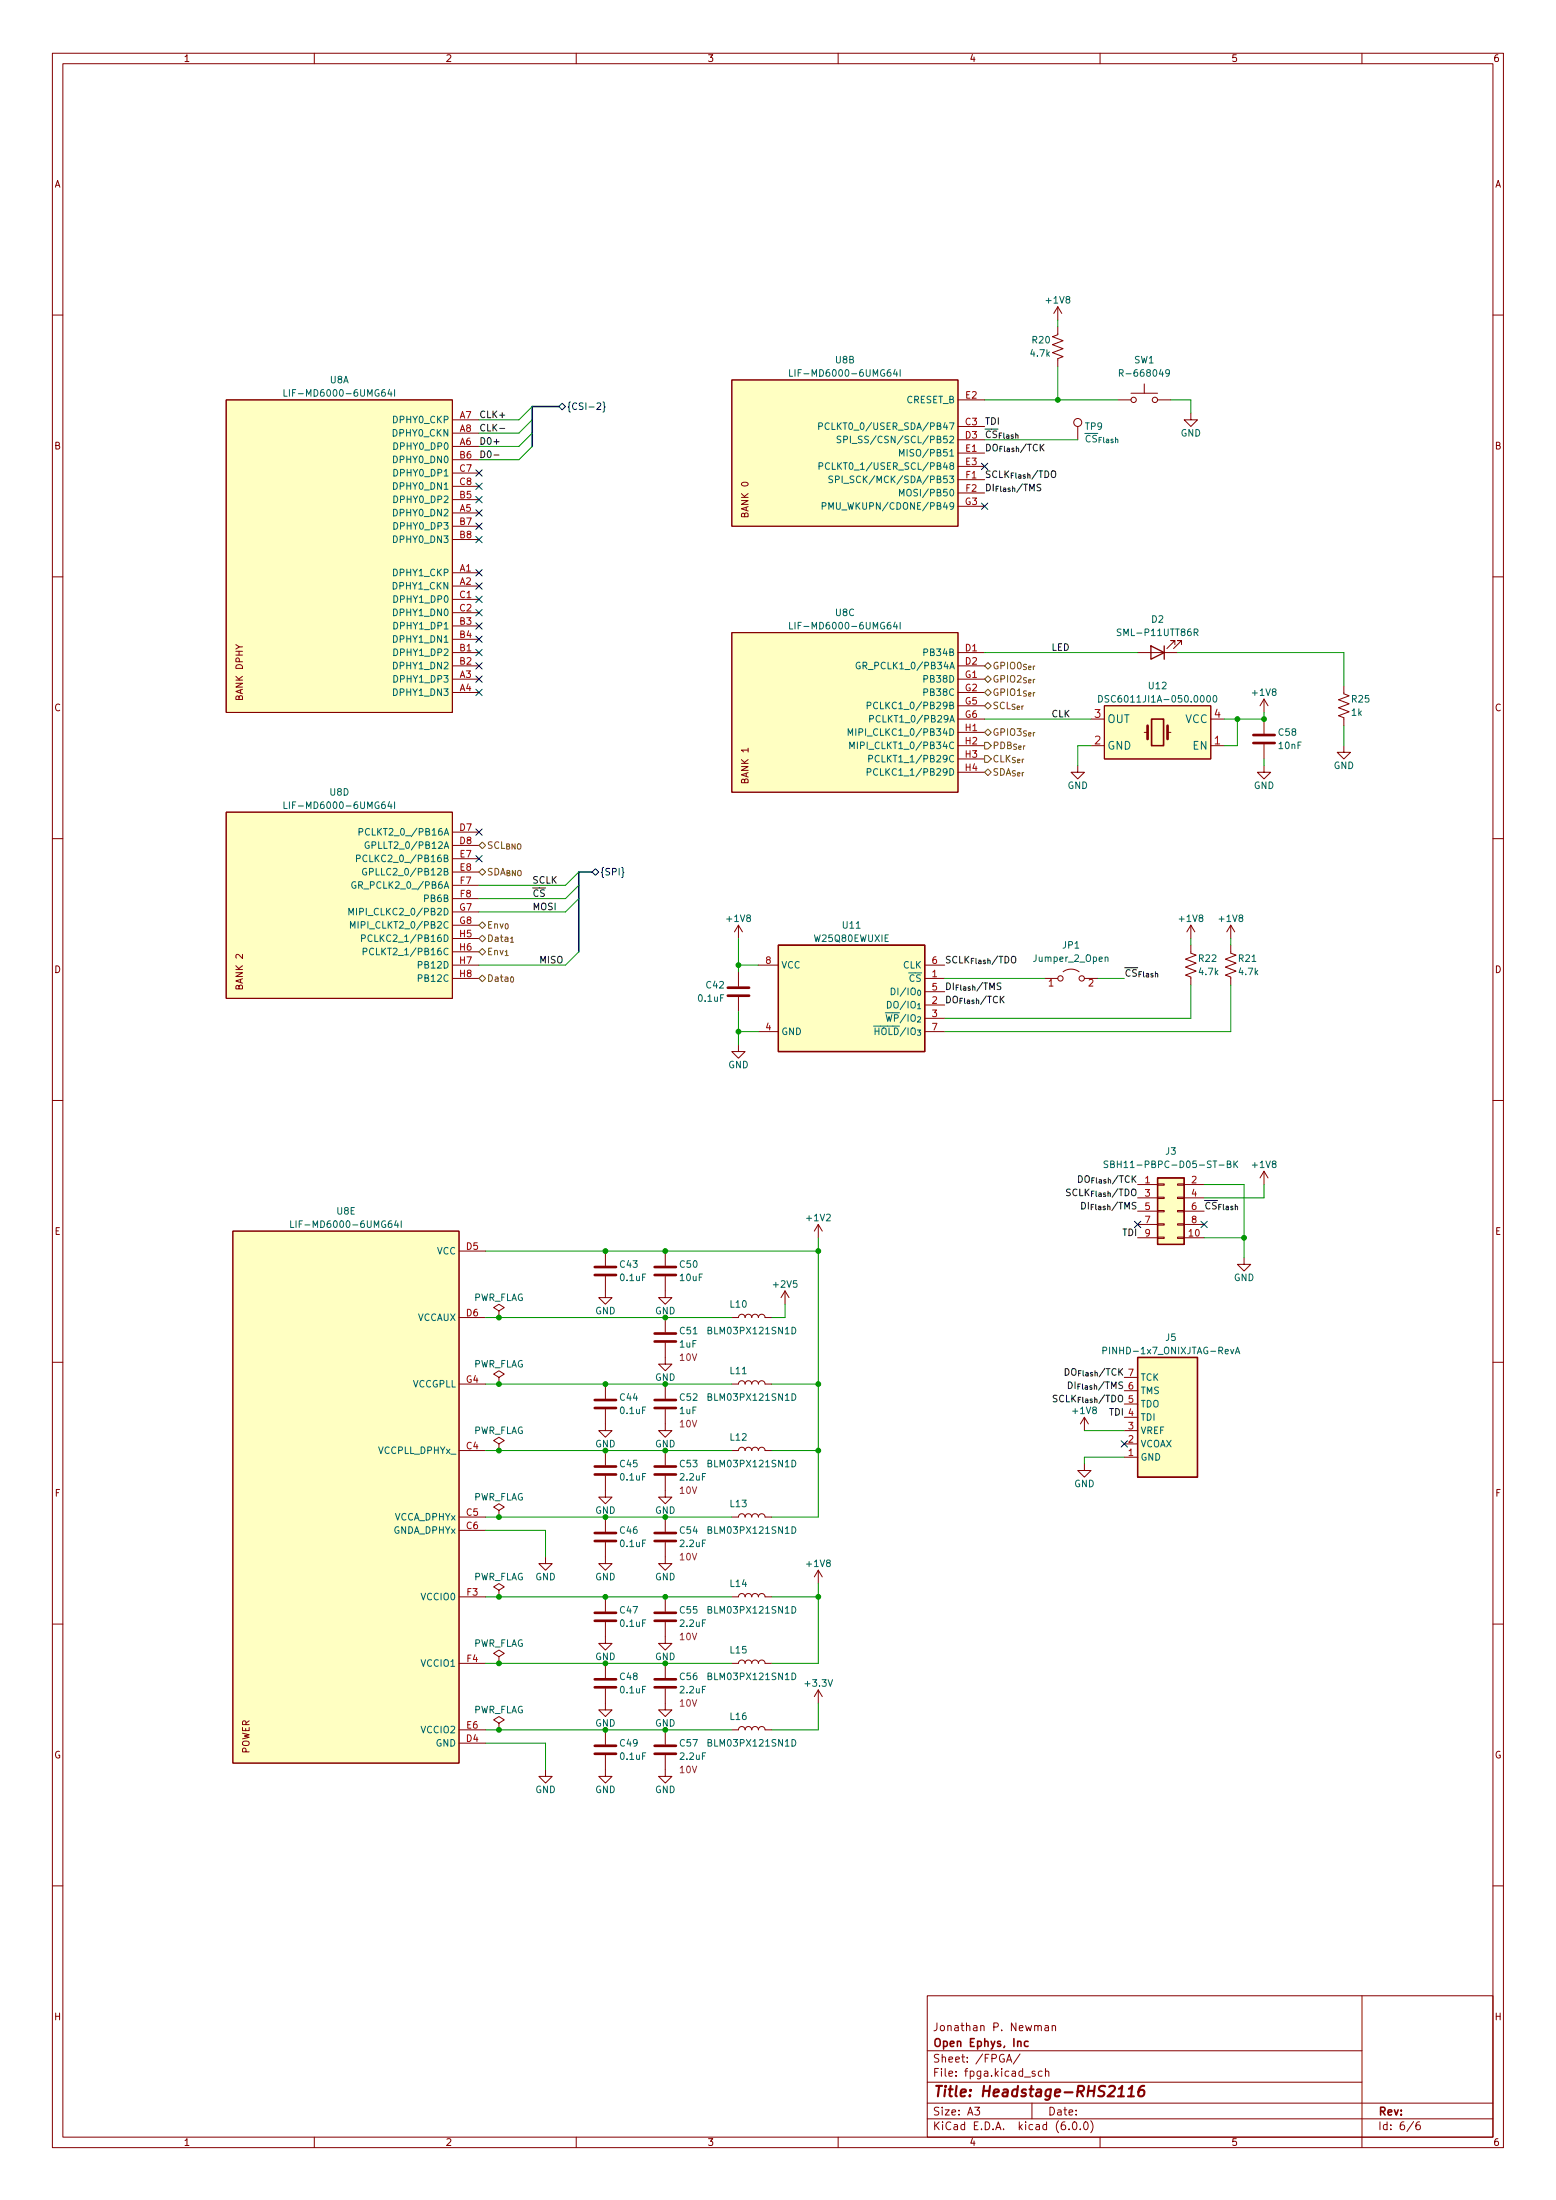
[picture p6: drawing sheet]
<svg xmlns="http://www.w3.org/2000/svg" width="297mm" height="420mm" viewBox="0 0 297 420" stroke-linecap="round" stroke-linejoin="round" font-family="sans-serif">
<g fill="none" stroke="#840000" stroke-width=".19">
<path d="M10 10.2h277v400h-277zM12 12.2h273v396h-273zM60 10.2v2M110 10.2v2M160 10.2v2M210 10.2v2M260 10.2v2M201.9 58.6l-.7 1.3M201.9 58.6v2.5M201.9 58.6l.8 1.3M10 60.2h2M43.2 76.4h43.2v59.7h-43.2z"/>
<path d="M139.7 72.6h43.2v27.9h-43.2zM182.9 76.4h5.1M201.9 62.4v1.5l-1 .4 2 .8-2 .7 2 .8-2 .8 2 .7-1 .4v1.5M213.4 76.4h2.5M215.9 75.1h5.1M218.4 73.3v1.8M221 76.4h2.5M227.3 78.9v1.3h1.3l-1.3 1.2-1.2-1.2h1.2M285 60.2h2M86.4 98h5M86.4 85.3h5M86.4 80.2h5"/>
<path d="M86.4 82.7h5M86.4 95.4h5M86.4 87.8h5M86.4 90.3h5M86.4 92.9h5M182.9 81.4h5.1M182.9 84h5.1M182.9 86.5h5.1M182.9 89.1h5.1M182.9 91.6h5.1M182.9 94.1h5.1M182.9 96.7h5.1"/>
<path d="M205.7 81.4v2.6M10 110.2h2M86.4 109.4h5M86.4 111.9h5M86.4 119.5h5M86.4 100.5h5M86.4 103h5M86.4 114.5h5M86.4 117h5M285 110.2h2M86.4 129.7h5M86.4 132.2h5"/>
<path d="M86.4 124.6h5M86.4 127.2h5M86.4 122.1h5M139.7 120.8h43.2v30.5h-43.2zM182.9 129.7h5.1M182.9 132.2h5.1M182.9 124.6h5.1M182.9 127.2h5.1M182.9 134.8h5.1M182.9 137.3h5.1M182.9 139.9h5.1M208.3 137.3h2.5"/>
<path d="M210.8 134.8h20.3v10.1h-20.3zM217.2 124.6h7.6M218.4 139.9h.7M222.9 139.9h.6M224.3 123.1v-.8h-.8h.8l-1.5 1.6M225.6 123.1v-.8h-.8h.8l-1.6 1.6M231.1 137.3h2.6M241.3 133.5v2.6M241.3 137.3v2.8M241.3 133.5l-.8 1.3M241.3 133.5l.8 1.3M256.5 131v1.5l1.1 .4-2.1 .7 2.1 .8-2.1 .8 2.1 .7-2.1 .8 1 .4v1.5"/>
<path d="M43.2 155.1h43.2v35.6h-43.2zM86.4 158.9h5M142.8 142.9v.7M182.9 142.4h5.1M182.9 144.9h5.1M182.9 147.5h5.1M205.7 146.2v1.3h-1.2l1.2 1.3 1.3-1.3h-1.3M208.3 142.4h2.5M231.1 142.4h2.6M241.3 146.2v1.3h-1.3l1.3 1.3 1.3-1.3h-1.3M241.3 142.2v2.7M256.5 142.4v1.3h1.3l-1.3 1.2-1.2-1.2h1.2"/>
<path d="M10 160.2h2M86.4 161.5h5M86.4 164h5M86.4 166.5h5M86.4 169.1h5M86.4 171.6h5M86.4 174.2h5M86.4 176.7h5M86.4 179.2h5M141 176.7l.7 1.3M141 176.7v2.5M141 176.7l-.8 1.3"/>
<path d="M227.3 176.7v2.5M227.3 176.7l.8 1.3M227.3 176.7l-.7 1.3M234.9 176.7v2.5M234.9 176.7l.8 1.3M234.9 176.7l-.7 1.3M285 160.2h2M86.4 186.9h5M86.4 184.3h5M86.4 181.8h5M141 199.6v1.2h1.2l-1.2 1.3-1.3-1.3h1.3M141 185.6v2.8"/>
<path d="M141 190.4v2.8M144.8 197h3.8M144.8 184.3h3.8M176.5 186.9h3.8M176.5 191.9h3.8M176.5 194.5h3.8M176.5 197h3.8M176.5 189.4h3.8M176.5 184.3h3.8M199.4 186.9h2.5M202.9 185.6a2.54 2.54 0 0 1 3.1 0M207 186.9h2.5"/>
<path d="M227.3 180.5v1.5l1 .4-2 .8 2 .7-2 .8 2 .8-2 .7 1 .4v1.5M234.9 180.5v1.5l1.1 .4-2.1 .8 2.1 .7-2.1 .8 2.1 .8-2.1 .7 1 .4v1.5M10 210.2h2M285 210.2h2M44.4 235.1h43.2v101.6h-43.2zM87.6 238.9h5.1M115.6 238.9v2.8M127 238.9v2.8M156.2 233.8v2.6M156.2 233.8l-.8 1.3M156.2 233.8l.8 1.3M217.2 226.2h3.8"/>
<path d="M217.2 236.4h3.8M217.2 228.8h3.8M217.2 231.3h3.8M217.2 233.8h3.8M221 236.3h1.2v.2h-1.2zM221 233.7h1.2v.3h-1.2zM221 231.2h1.2v.2h-1.2zM221 228.6h1.2v.3h-1.2zM221 226.1h1.2v.3h-1.2zM224.8 236.3h1.3v.2h-1.3zM224.8 233.7h1.3v.3h-1.3zM224.8 231.2h1.3v.2h-1.3z"/>
<path d="M224.8 228.6h1.3v.3h-1.3zM224.8 226.1h1.3v.3h-1.3zM226.1 226.2h3.8M226.1 236.4h3.8M226.1 228.8h3.8M226.1 231.3h3.8M226.1 233.8h3.8M241.3 223.7l.8 1.3M241.3 223.7v2.5M241.3 223.7l-.8 1.3M87.6 251.6h5.1M95.2 250.4l1.1-.7-1.1-.6-1 .6 1 .7v1.2"/>
<path d="M95.2 251.6h.1M115.6 243.8v4h-1.3l1.3 1.3 1.2-1.3h-1.2M127 243.8v4h-1.3l1.3 1.3 1.3-1.3h-1.3M127 256.5v4h-1.3l1.3 1.3 1.3-1.3h-1.3M127 251.6v2.8M139.7 251.6h1.3M141 251.6a.64 .64 0 0 1 .6-.6 .64 .64 0 0 1 .6 .6 .64 .64 0 0 1 .7-.6 .64 .64 0 0 1 .6 .6 .64 .64 0 0 1 .6-.6 .64 .64 0 0 1 .7 .6 .64 .64 0 0 1 .6-.6 .64 .64 0 0 1 .6 .6M146 251.6h1.3M149.9 246.5l-.8 1.3M149.9 246.5v2.6M149.9 246.5l.7 1.3M237.5 240.2v1.3h1.3l-1.3 1.2-1.3-1.2h1.3"/>
<path d="M10 260.2h2M87.6 277h5.1M87.6 264.3h5.1M95.2 263.1l1.1-.7-1.1-.6-1 .6 1 .7v1.2M95.2 264.3h.1M95.2 275.8l1.1-.7-1.1-.6-1 .6 1 .7v1.2M95.2 277h.1M115.6 269.2v4h-1.3l1.3 1.3 1.2-1.3h-1.2M115.6 264.3v2.8M115.6 277v2.8M127 269.2v4h-1.3l1.3 1.3 1.3-1.3h-1.3M127 264.3v2.8"/>
<path d="M127 277v2.8M139.7 264.3h1.3a.64 .64 0 0 1 .6-.6 .64 .64 0 0 1 .6 .6 .64 .64 0 0 1 .7-.6 .64 .64 0 0 1 .6 .6 .64 .64 0 0 1 .6-.6 .64 .64 0 0 1 .7 .6 .64 .64 0 0 1 .6-.6 .64 .64 0 0 1 .6 .6h1.3M139.7 277h1.3a.64 .64 0 0 1 .6-.6 .64 .64 0 0 1 .6 .6 .64 .64 0 0 1 .7-.6 .64 .64 0 0 1 .6 .6 .64 .64 0 0 1 .6-.6 .64 .64 0 0 1 .7 .6 .64 .64 0 0 1 .6-.6 .64 .64 0 0 1 .6 .6h1.3M207 279.6v1.2h1.3l-1.3 1.3-1.3-1.3h1.3M207 270.7l.8 1.2M207 270.7v2.5M207 270.7l-.8 1.2M214.6 278.3h2.6M214.6 275.8h2.6M214.6 273.2h2.6M214.6 270.7h2.6M214.6 268.1h2.6"/>
<path d="M214.6 265.6h2.6M214.6 263.1h2.6M285 260.2h2M87.6 289.7h5.1M87.6 292.3h5.1M95.2 288.5l1.1-.7-1.1-.6-1 .6 1 .7v1.2M95.2 289.7h.1M104.1 297.3v1.3h-1.2l1.2 1.3 1.3-1.3h-1.3M115.6 281.9v4h-1.3l1.3 1.3 1.2-1.3h-1.2M115.6 294.6v4h-1.3l1.3 1.3 1.2-1.3h-1.2M115.6 289.7v2.8M127 294.6v4h-1.3l1.3 1.3 1.3-1.3h-1.3"/>
<path d="M127 281.9v4h-1.3l1.3 1.3 1.3-1.3h-1.3M127 289.7v2.8M139.7 289.7h1.3a.64 .64 0 0 1 .6-.6 .64 .64 0 0 1 .6 .6 .64 .64 0 0 1 .7-.6 .64 .64 0 0 1 .6 .6 .64 .64 0 0 1 .6-.6 .64 .64 0 0 1 .7 .6 .64 .64 0 0 1 .6-.6 .64 .64 0 0 1 .6 .6h1.3M156.2 299.9v2.5M156.2 299.9l-.8 1.3M156.2 299.9l.8 1.3M10 310.2h2M87.6 305h5.1M87.6 317.7h5.1M95.2 316.4l1.1-.6-1.1-.7-1 .7 1 .6v1.3M95.2 317.7h.1M95.2 303.7l1.1-.6-1.1-.7-1 .7 1 .6v1.3"/>
<path d="M95.2 305h.1M115.6 309.8v4.1h-1.3l1.3 1.2 1.2-1.2h-1.2M115.6 305v2.8M115.6 317.7v2.8M127 309.8v4.1h-1.3l1.3 1.2 1.3-1.2h-1.3M127 305v2.8M127 317.7v2.8M139.7 317.7h1.3a.64 .64 0 0 1 .6-.7 .64 .64 0 0 1 .6 .7 .64 .64 0 0 1 .7-.7 .64 .64 0 0 1 .6 .7 .64 .64 0 0 1 .6-.7 .64 .64 0 0 1 .7 .7 .64 .64 0 0 1 .6-.7 .64 .64 0 0 1 .6 .7h1.3M139.7 305h1.3a.64 .64 0 0 1 .6-.7 .64 .64 0 0 1 .6 .7 .64 .64 0 0 1 .7-.7 .64 .64 0 0 1 .6 .7 .64 .64 0 0 1 .6-.7 .64 .64 0 0 1 .7 .7 .64 .64 0 0 1 .6-.7 .64 .64 0 0 1 .6 .7h1.3M285 310.2h2M87.6 332.9h5.1M87.6 330.4h5.1"/>
<path d="M95.2 329.1l1.1-.6-1.1-.7-1 .7 1 .6v1.3M95.2 330.4h.1M104.1 338v1.3h-1.2l1.2 1.2 1.3-1.2h-1.3M115.6 322.5v4.1h-1.3l1.3 1.2 1.2-1.2h-1.2M115.6 335.2v4.1h-1.3l1.3 1.2 1.2-1.2h-1.2M115.6 330.4v2.8M127 322.5v4.1h-1.3l1.3 1.2 1.3-1.2h-1.3M127 335.2v4.1h-1.3l1.3 1.2 1.3-1.2h-1.3M127 330.4v2.8M139.7 330.4h1.3a.64 .64 0 0 1 .6-.7 .64 .64 0 0 1 .6 .7 .64 .64 0 0 1 .7-.7 .64 .64 0 0 1 .6 .7 .64 .64 0 0 1 .6-.7 .64 .64 0 0 1 .7 .7 .64 .64 0 0 1 .6-.7 .64 .64 0 0 1 .6 .7h1.3M156.2 322.7l-.8 1.3M156.2 322.7v2.6"/>
<path d="M156.2 322.7l.8 1.3M10 360.2h2M285 360.2h2M177 397.7h83M177 391.7h83M177 381.2h108v27h-108zM192.1 393.8l.5-1.5 .5 1.5M192.3 393.4h.7M194.7 392.3l-1.3 1.9M197.6 395.6l-.4-.1-.2 .3 .1 .2 .5 .1v.4h-.6M198.1 387.1l.3-.3 .3 .1 .1 .9M198.9 395.6l-.4-.1-.3 .3 .2 .7h.5"/>
<path d="M199.5 386.9h.6v.9M199.6 395.7l.2-.2 .3 .1 .1 .9M199.6 395v1.5M200.1 387.2l-.5 .1a.29 .29 0 0 0-.2 .3 .29 .29 0 0 0 .2 .2h.5M200.9 387l.2-.2 .3 .1 .1 .9M200.9 386.8v1M260 381.2v29M60 408.2v2M110 408.2v2M160 408.2v2M177 404.7h108M177 401.7h108"/>
<path d="M186.1 402.4h.9l-.5 .6 .4 .2v.6l-.2 .1-.6-.1M197 401.7v3M204.1 406.6v.1M204.9 405.3l.2-.1a.8 .8 0 0 1 .5 .8 .8 .8 0 0 1-.5 .7 1 1 0 0 1-.2-1.4zM206.2 406.6v.1M207.1 405.3l.1-.1a.8 .8 0 0 1 .5 .8 .8 .8 0 0 1-.5 .7 1 1 0 0 1-.1-1.4zM208.2 405a1.72 1.72 0 0 1 0 2.3M210 408.2v2M269.9 405.2l-1.3 1.9M271 405.2a.6 .6 0 0 0-.7 .7v.6l.1 .2h.5l.2-.1 .1-.5-.2-.2-.4-.1-.3 .3"/>
<circle cx="216.4" cy="76.4" r=".51"/>
<circle cx="220.5" cy="76.4" r=".51"/>
<circle cx="205.7" cy="80.7" r=".76"/>
<circle cx="202.4" cy="186.9" r=".51"/>
<circle cx="206.5" cy="186.9" r=".51"/>
</g>
<path d="M213.6 398.9l.6-.5-.2 2M215.5 398.9l.6-.5-.2 2M218.4 398.4a.91 .91 0 0 0-1 .8l-.1 .8 .1 .3a.66 .66 0 0 0 1-.3l.1-.5-.2-.3a.66 .66 0 0 0-1 .3M213.4 400.4h1.2M215.3 400.4h1.2" fill="none" stroke="#840000" stroke-width=".4"/>
<path d="M219.8 137.3h2.3v5.1h-2.3zM196.3 389.9l-.5-.1-.2 .3 .1 .7h.6" fill="none" stroke="#840000" stroke-width=".3"/>
<g fill="none" stroke="#840000" stroke-width=".51">
<path d="M219.1 138.6v2.5M222.9 138.6v2.5M239.3 141.9h4M239.3 140.4h4M138.9 190.2h4.1M138.9 188.6h4.1M113.5 243.5h4.1M113.5 242h4.1M125 243.5h4M125 242h4M125 256.2h4M125 254.7h4"/>
<path d="M113.5 268.9h4.1M113.5 267.4h4.1M125 268.9h4M125 267.4h4M113.5 294.3h4.1M113.5 292.8h4.1M113.5 281.6h4.1M113.5 280.1h4.1M125 294.3h4M125 292.8h4M125 281.6h4M125 280.1h4"/>
<path d="M113.5 309.5h4.1M113.5 308h4.1M125 309.5h4M125 308h4M113.5 322.2h4.1M113.5 320.7h4.1M113.5 334.9h4.1M113.5 333.4h4.1M125 322.2h4M125 320.7h4M125 334.9h4M125 333.4h4"/>
</g>
<g fill="#ffffc2" stroke="#ffffc2" stroke-width=".19">
<path d="M44.4 235.1h43.2v101.6h-43.2z"/>
<path d="M148.6 180.5h27.9v20.3h-27.9z"/>
<path d="M43.2 76.4h43.2v59.7h-43.2z"/>
<path d="M139.7 120.8h43.2v30.5h-43.2z"/>
<path d="M139.7 72.6h43.2v27.9h-43.2z"/>
<path d="M217.2 259.2h11.4v22.9h-11.4z"/>
<path d="M43.2 155.1h43.2v35.6h-43.2z"/>
<path d="M221 225h5.1v12.7h-5.1z"/>
<path d="M210.8 134.8h20.3v10.1h-20.3z"/>
</g>
<g fill="none" stroke="#006464" stroke-width=".19">
<path d="M54.2 74.4v1.3h.6M74.4 74.3l-.3 .9h.7M74.7 74.8v.9M75.3 74.4v1.3M150.7 70.6v1.3h.6M170.9 70.5l-.3 .9h.8M171.2 71v.9M171.8 70.6v1.3M213.7 71.3l.6-.1 .1-.2v-.3l-.7-.1v1.3M214 71.3l.4 .6M223.2 71.1l-.2 .3-.4-.1-.1-.2v-.3l.3-.2h.2l.2 .2a.84 .84 0 0 1-.3 1.1h-.3M156.3 81.4h.6l.1-.2v-.3l-.7-.1v1.2"/>
<path d="M156.4 89h.6l.1-.2-.1-.3-.6-.1v1.2M157 96.7l.6-.1 .1-.2-.1-.3-.6-.1v1.3M158.2 97.3v-1.3l.4 .9 .5-.9v1.3M158.3 80.9a.6 .6 0 0 0-.9 .4 .6 .6 0 0 0 .6 .7l.3-.1M158.3 88.5a.6 .6 0 0 0-.8 .4 .6 .6 0 0 0 .6 .7l.2-.1M159 91l-.5-.1-.3 .3 .1 .3 .6 .2v.4l-.2 .1-.5-.1M159.5 91.6l.6-.1 .1-.2v-.3l-.7-.1v1.3M160.5 83.4l-.5-.1-.2 .2 .1 .3 .6 .3v.3l-.2 .2-.5-.1M161.1 84l.6-.1 .1-.2-.1-.3-.6-.1v1.3M162.3 83.3v1.3M171.7 87.1v-1.3l.4 .9 .5-.9v1.3M171.7 94.7v-1.2l.4 .9 .5-.9v1.2"/>
<path d="M150.7 118.9v1.2h.6M170.9 118.8l-.3 .9h.8M171.2 119.3v.8M171.8 118.9v1.2M164.2 126.5a.59 .59 0 0 0-.8 .6 .59 .59 0 0 0 .8 .6v-.5h-.2M165.5 134.8l.6-.1 .2-.2-.1-.3-.7-.1v1.3M166 137.3l.6-.1 .2-.1-.1-.3-.7-.2v1.3M209.7 132.8a.64 .64 0 0 1 .8 .7 .64 .64 0 0 1-.8 .6zM214 120.2l-.5-.1-.2 .3 .1 .3 .5 .2v.4l-.1 .1-.5-.1M228 120.8l.6-.1 .1-.2-.1-.3-.6-.1v1.3M228.3 120.8l.4 .6M230.5 132.9l.2-.1a.68 .68 0 0 1 .4 .7 .68 .68 0 0 1-.4 .6 .84 .84 0 0 1-.2-1.2z"/>
<path d="M231.7 132.9l.2-.1a.68 .68 0 0 1 .4 .7 .68 .68 0 0 1-.4 .6 .84 .84 0 0 1-.2-1.2zM54.2 153.1v1.3h.6M68.5 158.9l.6-.1 .2-.2-.1-.3-.7-.1v1.3M74.4 153.1l-.3 .9h.7M74.7 153.6v.8M75.3 153.1v1.3M161.9 140.4v-1.2l.4 .9 .5-.9v1.2M162.2 143v-1.3l.4 .9 .5-.9v1.3M165.5 147.5l.6-.1 .2-.2-.1-.3-.7-.1v1.3M165.8 144.9h.7l.1-.2-.1-.3-.7-.1v1.2M66.6 174.7v-1.2l.4 .9 .5-.9v1.2M66.9 177.3v-1.3l.4 .9 .5-.9v1.3"/>
<path d="M67.9 168.4a.59 .59 0 0 0-.8 .6 .59 .59 0 0 0 .8 .6v-.5h-.2M68.1 164l.6-.1 .1-.2-.1-.3-.6-.1v1.3M69 179.2l.6-.1 .1-.1v-.3l-.7-.2v1.3M69.9 165.9a.59 .59 0 0 0-.7 .6 .59 .59 0 0 0 .7 .6l.1-.5h-.3M70.4 160.8a.59 .59 0 0 0-.7 .6 .59 .59 0 0 0 .7 .6l.1-.5h-.3M69.3 181.7h.6l.2-.2-.1-.3-.7-.1v1.3M211 182.9l.2-.1h.3v.8M55.5 233.2v1.2h.6M75.6 233.1l-.3 .9h.8M75.9 233.6v.8M76.6 233.2v1.2M211.5 221.8l-.5-.1-.2 .1v.4l.6 .2 .1 .4-.3 .2-.4-.1"/>
<path d="M212 222.3h.6v-.5l-.6-.1v1.3h.5l.2-.1 .1-.3-.3-.3M234.3 222.3h.5l.1-.5-.6-.1v1.3h.5l.1-.1 .1-.3-.3-.3M235.6 221.7v1.3M235.7 222.3l.6 .7M236.3 221.7l-.7 .7M151.2 253.5a.64 .64 0 0 1 .7 .6 .64 .64 0 0 1-.7 .6zM210.5 257.9h.7l.1-.2-.1-.3-.7-.1v1.3M235.8 258.6l.5-1.3 .4 1.3M235.9 258.2h.7M151.2 266.2a.64 .64 0 0 1 .7 .6 .64 .64 0 0 1-.7 .6zM151.2 278.9a.64 .64 0 0 1 .7 .6 .64 .64 0 0 1-.7 .6zM151.2 291.6a.64 .64 0 0 1 .7 .6 .64 .64 0 0 1-.7 .6z"/>
<path d="M151.2 319.5a.64 .64 0 0 1 .7 .6 .64 .64 0 0 1-.7 .7zM151.2 306.8a.64 .64 0 0 1 .7 .6 .64 .64 0 0 1-.7 .7zM151.2 332.2a.64 .64 0 0 1 .7 .6 .64 .64 0 0 1-.7 .7z"/>
</g>
<path d="M219.7 123.4l2.5 1.2-2.5 1.3zM222.2 123.4v2.5M148.6 180.5h27.9v20.3h-27.9zM221 225h5.1v12.7h-5.1zM217.2 259.2h11.4v22.9h-11.4z" fill="none" stroke="#840000" stroke-width=".25"/>
<g fill="none" stroke="#725600" stroke-width=".19">
<path d="M188 132.2l.6-.6 .6 .6-.6 .7zM188 129.7l.6-.6 .6 .6-.6 .6zM188 127.2l.6-.7 .6 .7-.6 .6zM188 139.9l.6-.7 .6 .7-.6 .6zM188 134.8l.6-.6 .6 .6-.6 .6zM188 147.5l.6-.6 .6 .6-.6 .6zM188 141.8h.6l.6 .6-.6 .6h-.6zM188 144.3h.6l.6 .6-.6 .7h-.6zM91.4 161.5l.7-.7 .6 .7-.6 .6zM91.4 176.7l.7-.6 .6 .6-.6 .6zM91.4 179.2l.7-.6 .6 .6-.6 .7zM92.1 165.9l.6 .6-.6 .7-.7-.7z"/>
<path d="M91.4 186.9l.7-.7 .6 .7-.6 .6zM91.4 181.8l.7-.7 .6 .7-.6 .6z"/>
</g>
<g fill="none" stroke="#000084" stroke-width=".19">
<path d="M107.3 77l.6 .6-.6 .7-.6-.7zM114 77.1l.4-.2 .3 .4-.8 .9h.8M115.1 76.8l.3 .1v.6l.1 .2-.1 .2v.6l-.3 .2M90.8 94.8l1.2 1.2M90.8 89.7l1.2 1.2M90.8 92.3l1.2 1.2M90.8 99.9l1.2 1.2M90.8 97.3l1.2 1.3M92 94.8l-1.2 1.2M92 89.7l-1.2 1.2M92 92.3l-1.2 1.2M92 99.9l-1.2 1.2"/>
<path d="M92 97.3l-1.2 1.3M187.4 88.5l1.2 1.2M187.4 96.1l1.2 1.2M188.6 88.5l-1.2 1.2M188.6 96.1l-1.2 1.2M90.8 102.4l1.2 1.2M90.8 113.9l1.2 1.2M90.8 111.3l1.2 1.2M90.8 116.4l1.2 1.2M90.8 118.9l1.2 1.3M90.8 108.8l1.2 1.2M92 102.4l-1.2 1.2"/>
<path d="M92 113.9l-1.2 1.2M92 111.3l-1.2 1.2M92 116.4l-1.2 1.2M92 118.9l-1.2 1.3M92 108.8l-1.2 1.2M90.8 129.1l1.2 1.2M90.8 131.6l1.2 1.3M90.8 126.6l1.2 1.2M90.8 124l1.2 1.2M90.8 121.5l1.2 1.2M92 129.1l-1.2 1.2M92 131.6l-1.2 1.3"/>
<path d="M92 126.6l-1.2 1.2M92 124l-1.2 1.2M92 121.5l-1.2 1.2M90.8 158.3l1.2 1.2M92 158.3l-1.2 1.2M90.8 163.4l1.2 1.2M92 163.4l-1.2 1.2M113 166.5l.7-.6 .6 .6-.6 .7zM118.7 165.7l.2 .1v.6l.2 .2-.2 .2v.6l-.2 .2M216.6 233.2l1.2 1.3M217.8 233.2l-1.2 1.3M229.3 233.2l1.2 1.3"/>
<path d="M230.5 233.2l-1.2 1.3M214 275.1l1.2 1.3M215.2 275.1l-1.2 1.3"/>
</g>
<path d="M94.3 86.9h1M95.4 81.8h1" fill="none" stroke="#0f0f0f" stroke-width=".19"/>
<path d="M106.7 77.6h-5.1v7.7M113 166.5h-2.5v15.3" fill="none" stroke="#000084" stroke-width=".3"/>
<g fill="none" stroke="#009600" stroke-width=".19">
<path d="M101.6 77.6l-2.5 2.6h-7.7M188 76.4h25.4M201.9 61.1v1.3M201.9 70v6.4M223.5 76.4h3.8v2.5M101.6 80.2l-2.5 2.5h-7.7M101.6 82.7l-2.5 2.6h-7.7M101.6 85.3l-2.5 2.5h-7.7M188 84h17.7M188 124.6h29.2M188 137.3h20.3M224.8 124.6h31.7v6.4"/>
<path d="M236.2 137.3v5.1h-2.5M241.3 136.1v1.2h-7.6M256.5 138.6v3.8M208.3 142.4h-2.6v3.8M241.3 144.9v1.3M110.5 166.5l-2.6 2.6h-16.5M110.5 169.1l-2.6 2.5h-16.5M110.5 171.6l-2.6 2.6h-16.5M141 179.2v6.4M227.3 179.2v1.3M234.9 179.2v1.3M110.5 181.8l-2.6 2.5h-16.5"/>
<path d="M141 197h3.8M141 193.2v6.4M141 184.3h3.8M180.3 186.9h19.1M209.5 186.9h5.1M227.3 188.1v6.4h-47M234.9 188.1v8.9h-54.6M92.7 238.9h63.5M156.2 236.4v53.3h-8.9M229.9 226.2h7.6v14M229.9 236.4h7.6M241.3 226.2v2.6h-11.4"/>
<path d="M92.7 251.6h47M149.9 249.1v2.5h-2.6M92.7 277h47M92.7 264.3h47M147.3 277h8.9M147.3 264.3h8.9M207 273.2h7.6M214.6 278.3h-7.6v1.3M92.7 292.3h11.4v5M92.7 289.7h47M92.7 305h47M92.7 317.7h47"/>
<path d="M147.3 305h8.9M156.2 302.4v15.3h-8.9M92.7 330.4h47M92.7 332.9h11.4v5.1M156.2 325.3v5.1h-8.9"/>
</g>
<g fill="#009600" stroke="#009600" stroke-width=".19">
<circle cx="95.2" cy="264.3" r=".46"/>
<circle cx="127" cy="238.9" r=".46"/>
<circle cx="115.6" cy="238.9" r=".46"/>
<circle cx="95.2" cy="277" r=".46"/>
<circle cx="95.2" cy="251.6" r=".46"/>
<circle cx="127" cy="264.3" r=".46"/>
<circle cx="115.6" cy="264.3" r=".46"/>
<circle cx="115.6" cy="305" r=".46"/>
<circle cx="127" cy="305" r=".46"/>
<circle cx="95.2" cy="317.7" r=".46"/>
<circle cx="115.6" cy="317.7" r=".46"/>
<circle cx="95.2" cy="305" r=".46"/>
<circle cx="95.2" cy="330.4" r=".46"/>
<circle cx="127" cy="317.7" r=".46"/>
<circle cx="127" cy="330.4" r=".46"/>
<circle cx="115.6" cy="330.4" r=".46"/>
<circle cx="156.2" cy="305" r=".46"/>
<circle cx="115.6" cy="277" r=".46"/>
<circle cx="127" cy="277" r=".46"/>
<circle cx="95.2" cy="289.7" r=".46"/>
<circle cx="156.2" cy="264.3" r=".46"/>
<circle cx="156.2" cy="277" r=".46"/>
<circle cx="115.6" cy="289.7" r=".46"/>
<circle cx="127" cy="289.7" r=".46"/>
<circle cx="141" cy="184.3" r=".46"/>
<circle cx="141" cy="197" r=".46"/>
<circle cx="156.2" cy="238.9" r=".46"/>
<circle cx="127" cy="251.6" r=".46"/>
<circle cx="237.5" cy="236.4" r=".46"/>
<circle cx="236.2" cy="137.3" r=".46"/>
<circle cx="241.3" cy="137.3" r=".46"/>
<circle cx="201.9" cy="76.4" r=".46"/>
</g>
<text font-size="2.8" fill="#840000" x="178" y="400.5">Title: Headstage-RHS2116</text>
<g font-size="2.1" fill="#a90000">
<text x="209" y="137.1">3</text>
<text x="231.8" y="137.1">4</text>
<text x="209" y="142.2">2</text>
<text x="231.8" y="142.2">1</text>
</g>
<g font-size="2.1" fill="#006464">
<text x="211.3" y="143.2">GND</text>
<text x="211.3" y="138.1">OUT</text>
<text x="226.2" y="138.1">VCC</text>
<text x="227.7" y="143.2">EN</text>
</g>
<g font-size="2.1" fill="#840000">
<text x="178" y="387.9">Jonathan P. Newman</text>
<text x="178" y="393.9">Sheet: /FPGA/</text>
<text x="178" y="390.9">Open Ephys, Inc</text>
<text x="178" y="396.6">File: fpga.kicad_sch</text>
<text x="178" y="406.8">KiCad E.D.A. kicad (6.0.0)</text>
<text x="178" y="404">Size: A3</text>
<text x="200" y="404">Date:</text>
<text x="263" y="404">Rev:</text>
<text x="263" y="406.8">Id: 6/6</text>
</g>
<g font-size="1.8" fill="#840000">
<text x="35" y="11.8">1</text>
<text x="85" y="11.8">2</text>
<text x="135" y="11.8">3</text>
<text x="185" y="11.8">4</text>
<text x="235" y="11.8">5</text>
<text x="285" y="11.8">6</text>
<text x="10.3" y="35.8">A</text>
<text x="285.3" y="35.8">A</text>
<text x="10.3" y="85.8">B</text>
<text x="285.3" y="85.8">B</text>
<text x="142.9" y="98.7" transform="rotate(-90 142.9 98.7)">BANK 0</text>
<text x="10.3" y="135.8">C</text>
<text x="46.4" y="133.7" transform="rotate(-90 46.4 133.7)">BANK DPHY</text>
<text x="285.3" y="135.8">C</text>
<text x="142.9" y="149.5" transform="rotate(-90 142.9 149.5)">BANK 1</text>
<text x="10.3" y="185.8">D</text>
<text x="285.3" y="185.8">D</text>
<text x="46.4" y="188.9" transform="rotate(-90 46.4 188.9)">BANK 2</text>
<text x="10.4" y="235.8">E</text>
<text x="285.4" y="235.8">E</text>
<text x="10.4" y="285.8">F</text>
<text x="285.5" y="285.8">F</text>
<text x="10.3" y="335.8">G</text>
<text x="47.6" y="335" transform="rotate(-90 47.6 335)">POWER</text>
<text x="285.3" y="335.8">G</text>
<text x="10.3" y="385.8">H</text>
<text x="285.3" y="385.8">H</text>
<text x="35" y="409.8">1</text>
<text x="85" y="409.8">2</text>
<text x="135" y="409.8">3</text>
<text x="185" y="409.8">4</text>
<text x="235" y="409.8">5</text>
<text x="285" y="409.8">6</text>
</g>
<g font-size="1.8" fill="#006464">
<text x="199.8" y="58">+1V8</text>
<text x="197.1" y="65.6">R20</text>
<text x="152.2" y="71.9">LIF-MD6000-6UMG64I</text>
<text x="159.5" y="69.4">U8B</text>
<text x="196.8" y="68.1">4.7k</text>
<text x="214.6" y="71.9">R-668049</text>
<text x="216.5" y="69.4">SW1</text>
<text x="55.7" y="75.7">LIF-MD6000-6UMG64I</text>
<text x="63" y="73.2">U8A</text>
<text x="172.9" y="77">CRESET_B</text>
<text x="75.1" y="83.4">DPHY0_CKN</text>
<text x="75.2" y="80.8">DPHY0_CKP</text>
<text x="158.5" y="82.1">PCLKT0_0/USER_SDA/PB47</text>
<text x="207.2" y="82.1">TP9</text>
<text x="225.4" y="83.4">GND</text>
<text x="75.4" y="88.4">DPHY0_DN0</text>
<text x="75.5" y="85.9">DPHY0_DP0</text>
<text x="158.7" y="89.7">PCLKT0_1/USER_SCL/PB48</text>
<text x="163" y="84.6">SPI_SS/CSN/SCL/PB52</text>
<text x="172.9" y="87.2">MISO/PB51</text>
<text x="205" y="84.5">~{CS}_{Flash}</text>
<text x="75.4" y="93.5">DPHY0_DN1</text>
<text x="75.5" y="91">DPHY0_DP1</text>
<text x="161.1" y="92.2">SPI_SCK/MCK/SDA/PB53</text>
<text x="172.9" y="94.8">MOSI/PB50</text>
<text x="75.4" y="98.6">DPHY0_DN2</text>
<text x="75.5" y="96.1">DPHY0_DP2</text>
<text x="75.5" y="101.1">DPHY0_DP3</text>
<text x="159" y="97.3">PMU_WKUPN/CDONE/PB49</text>
<text x="75.4" y="103.7">DPHY0_DN3</text>
<text x="75.1" y="112.6">DPHY1_CKN</text>
<text x="75.2" y="110">DPHY1_CKP</text>
<text x="75.4" y="117.6">DPHY1_DN0</text>
<text x="75.5" y="115.1">DPHY1_DP0</text>
<text x="159.5" y="117.6">U8C</text>
<text x="219.8" y="118.9">D2</text>
<text x="75.4" y="122.7">DPHY1_DN1</text>
<text x="75.5" y="125.3">DPHY1_DP2</text>
<text x="75.5" y="120.2">DPHY1_DP1</text>
<text x="152.2" y="120.2">LIF-MD6000-6UMG64I</text>
<text x="176.7" y="125.3">PB34B</text>
<text x="213.9" y="121.5">SML-P11UTT86R</text>
<text x="75.4" y="127.8">DPHY1_DN2</text>
<text x="75.5" y="130.3">DPHY1_DP3</text>
<text x="164.8" y="127.8">GR_PCLK1_0/PB34A</text>
<text x="176.7" y="130.3">PB38D</text>
<text x="219.4" y="131.6">U12</text>
<text x="75.4" y="132.9">DPHY1_DN3</text>
<text x="167.1" y="135.4">PCLKC1_0/PB29B</text>
<text x="167.3" y="138">PCLKT1_0/PB29A</text>
<text x="176.7" y="132.9">PB38C</text>
<text x="211.3" y="134.2">DSC6011JI1A-050.0000</text>
<text x="239.2" y="132.9">+1V8</text>
<text x="258" y="136.7">1k</text>
<text x="258.1" y="134.2">R25</text>
<text x="163.7" y="140.5">MIPI_CLKC1_0/PB34D</text>
<text x="163.9" y="143">MIPI_CLKT1_0/PB34C</text>
<text x="244.1" y="140.5">C58</text>
<text x="244.2" y="143">10nF</text>
<text x="167.1" y="148.1">PCLKC1_1/PB29D</text>
<text x="167.3" y="145.6">PCLKT1_1/PB29C</text>
<text x="254.6" y="146.9">GND</text>
<text x="55.7" y="154.5">LIF-MD6000-6UMG64I</text>
<text x="63" y="151.9">U8D</text>
<text x="203.8" y="150.7">GND</text>
<text x="239.3" y="150.7">GND</text>
<text x="69.8" y="159.6">PCLKT2_0_/PB16A</text>
<text x="69.6" y="164.6">PCLKC2_0_/PB16B</text>
<text x="70.7" y="167.2">GPLLC2_0/PB12B</text>
<text x="70.9" y="162.1">GPLLT2_0/PB12A</text>
<text x="68.3" y="169.7">GR_PCLK2_0_/PB6A</text>
<text x="81.1" y="172.3">PB6B</text>
<text x="68.2" y="174.8">MIPI_CLKC2_0/PB2D</text>
<text x="68.4" y="177.3">MIPI_CLKT2_0/PB2C</text>
<text x="70.6" y="179.9">PCLKC2_1/PB16D</text>
<text x="138.9" y="176.1">+1V8</text>
<text x="155.6" y="179.9">W25Q80EWUXIE</text>
<text x="160.9" y="177.3">U11</text>
<text x="225.2" y="176.1">+1V8</text>
<text x="232.9" y="176.1">+1V8</text>
<text x="70.8" y="182.4">PCLKT2_1/PB16C</text>
<text x="80.2" y="185">PB12D</text>
<text x="149.1" y="185">VCC</text>
<text x="172.4" y="185">CLK</text>
<text x="197.5" y="183.7">Jumper_2_Open</text>
<text x="202.9" y="181.1">JP1</text>
<text x="228.9" y="183.7">R22</text>
<text x="236.5" y="183.7">R21</text>
<text x="80.2" y="187.5">PB12C</text>
<text x="133.4" y="191.3">0.1uF</text>
<text x="134.9" y="188.8">C42</text>
<text x="168.6" y="190">DI/IO_{0}</text>
<text x="172.2" y="187.5">~{CS}</text>
<text x="229" y="186.2">4.7k</text>
<text x="236.6" y="186.2">4.7k</text>
<text x="149.1" y="197.7">GND</text>
<text x="163.9" y="197.7">~{HOLD}/IO_{3}</text>
<text x="166.1" y="195.1">~{WP}/IO_{2}</text>
<text x="167.7" y="192.6">DO/IO_{1}</text>
<text x="139" y="204">GND</text>
<text x="222.5" y="220.5">J3</text>
<text x="213" y="223.1">SBH11-PBPC-D05-ST-BK</text>
<text x="239.2" y="223.1">+1V8</text>
<text x="64.3" y="231.9">U8E</text>
<text x="154.1" y="233.2">+1V2</text>
<text x="57" y="234.5">LIF-MD6000-6UMG64I</text>
<text x="83.4" y="239.6">VCC</text>
<text x="118.4" y="242.1">C43</text>
<text x="118.5" y="244.6">0.1uF</text>
<text x="129.8" y="242.1">C50</text>
<text x="129.9" y="244.6">10uF</text>
<text x="147.8" y="245.9">+2V5</text>
<text x="235.5" y="244.6">GND</text>
<text x="90.3" y="248.5">PWR_FLAG</text>
<text x="113.6" y="251">GND</text>
<text x="125" y="251">GND</text>
<text x="139.4" y="249.7">L10</text>
<text x="79.7" y="252.3">VCCAUX</text>
<text x="129.8" y="257.3">1uF</text>
<text x="129.8" y="254.8">C51</text>
<text x="135.6" y="254.8">BLM03PX121SN1D</text>
<text x="222.5" y="256.1">J5</text>
<text x="90.3" y="261.2">PWR_FLAG</text>
<text x="125" y="263.7">GND</text>
<text x="139.4" y="262.4">L11</text>
<text x="211.4" y="258.6">PINHD-1x7_ONIXJTAG-RevA</text>
<text x="217.7" y="263.7">TCK</text>
<text x="78.7" y="265">VCCGPLL</text>
<text x="118.4" y="267.5">C44</text>
<text x="129.8" y="267.5">C52</text>
<text x="135.6" y="267.5">BLM03PX121SN1D</text>
<text x="217.7" y="268.8">TDO</text>
<text x="217.7" y="266.2">TMS</text>
<text x="90.3" y="273.9">PWR_FLAG</text>
<text x="118.5" y="270">0.1uF</text>
<text x="129.8" y="270">1uF</text>
<text x="139.4" y="275.1">L12</text>
<text x="204.9" y="270">+1V8</text>
<text x="217.7" y="273.9">VREF</text>
<text x="217.7" y="271.3">TDI</text>
<text x="72.2" y="277.7">VCCPLL_DPHYx_</text>
<text x="113.6" y="276.4">GND</text>
<text x="118.4" y="280.2">C45</text>
<text x="125" y="276.4">GND</text>
<text x="129.8" y="280.2">C53</text>
<text x="135.6" y="280.2">BLM03PX121SN1D</text>
<text x="217.7" y="278.9">GND</text>
<text x="217.7" y="276.4">VCOAX</text>
<text x="90.3" y="286.6">PWR_FLAG</text>
<text x="118.5" y="282.7">0.1uF</text>
<text x="129.9" y="282.7">2.2uF</text>
<text x="139.4" y="287.8">L13</text>
<text x="205" y="284">GND</text>
<text x="75" y="292.9">GNDA_DPHYx</text>
<text x="75.2" y="290.4">VCCA_DPHYx</text>
<text x="113.6" y="289.1">GND</text>
<text x="118.4" y="292.9">C46</text>
<text x="125" y="289.1">GND</text>
<text x="129.8" y="292.9">C54</text>
<text x="135.6" y="292.9">BLM03PX121SN1D</text>
<text x="118.5" y="295.4">0.1uF</text>
<text x="129.9" y="295.4">2.2uF</text>
<text x="154.1" y="299.3">+1V8</text>
<text x="80.5" y="305.6">VCCIO0</text>
<text x="90.3" y="301.8">PWR_FLAG</text>
<text x="102.2" y="301.8">GND</text>
<text x="113.6" y="301.8">GND</text>
<text x="125" y="301.8">GND</text>
<text x="139.4" y="303.1">L14</text>
<text x="118.4" y="308.1">C47</text>
<text x="118.5" y="310.7">0.1uF</text>
<text x="129.8" y="308.1">C55</text>
<text x="129.9" y="310.7">2.2uF</text>
<text x="135.6" y="308.1">BLM03PX121SN1D</text>
<text x="90.3" y="314.5">PWR_FLAG</text>
<text x="113.6" y="317">GND</text>
<text x="125" y="317">GND</text>
<text x="139.4" y="315.8">L15</text>
<text x="80.5" y="318.3">VCCIO1</text>
<text x="118.4" y="320.8">C48</text>
<text x="118.5" y="323.4">0.1uF</text>
<text x="129.8" y="320.8">C56</text>
<text x="129.9" y="323.4">2.2uF</text>
<text x="135.6" y="320.8">BLM03PX121SN1D</text>
<text x="153.9" y="322.1">+3.3V</text>
<text x="90.3" y="327.2">PWR_FLAG</text>
<text x="113.6" y="329.7">GND</text>
<text x="125" y="329.7">GND</text>
<text x="139.4" y="328.5">L16</text>
<text x="80.5" y="331">VCCIO2</text>
<text x="83.2" y="333.5">GND</text>
<text x="118.4" y="333.5">C49</text>
<text x="129.8" y="333.5">C57</text>
<text x="135.6" y="333.5">BLM03PX121SN1D</text>
<text x="118.5" y="336.1">0.1uF</text>
<text x="129.9" y="336.1">2.2uF</text>
<text x="102.2" y="342.4">GND</text>
<text x="113.6" y="342.4">GND</text>
<text x="125" y="342.4">GND</text>
</g>
<g font-size="1.8" fill="#a90000">
<text x="184.3" y="76.1">E2</text>
<text x="87.8" y="79.9">A7</text>
<text x="87.8" y="82.5">A8</text>
<text x="184.3" y="81.2">C3</text>
<text x="184.3" y="83.7">D3</text>
<text x="87.8" y="85">A6</text>
<text x="87.8" y="87.5">B6</text>
<text x="184.3" y="86.3">E1</text>
<text x="184.3" y="88.8">E3</text>
<text x="87.8" y="95.2">B5</text>
<text x="87.8" y="90.1">C7</text>
<text x="87.8" y="92.6">C8</text>
<text x="184.4" y="91.4">F1</text>
<text x="184.4" y="93.9">F2</text>
<text x="87.8" y="97.7">A5</text>
<text x="87.8" y="100.2">B7</text>
<text x="184.2" y="96.4">G3</text>
<text x="87.8" y="102.8">B8</text>
<text x="87.8" y="109.1">A1</text>
<text x="87.8" y="111.7">A2</text>
<text x="87.8" y="119.3">B3</text>
<text x="87.8" y="114.2">C1</text>
<text x="87.8" y="116.8">C2</text>
<text x="87.8" y="124.4">B1</text>
<text x="87.8" y="121.8">B4</text>
<text x="184.3" y="124.4">D1</text>
<text x="87.8" y="129.5">A3</text>
<text x="87.8" y="132">A4</text>
<text x="87.8" y="126.9">B2</text>
<text x="184.2" y="129.5">G1</text>
<text x="184.2" y="132">G2</text>
<text x="184.3" y="126.9">D2</text>
<text x="184.2" y="134.5">G5</text>
<text x="184.2" y="137.1">G6</text>
<text x="184.3" y="139.6">H1</text>
<text x="184.3" y="142.2">H2</text>
<text x="184.3" y="144.7">H3</text>
<text x="184.3" y="147.2">H4</text>
<text x="87.8" y="158.7">D7</text>
<text x="87.8" y="161.2">D8</text>
<text x="87.8" y="163.7">E7</text>
<text x="87.8" y="166.3">E8</text>
<text x="87.7" y="173.9">G7</text>
<text x="87.9" y="168.8">F7</text>
<text x="87.9" y="171.4">F8</text>
<text x="87.7" y="176.4">G8</text>
<text x="87.8" y="179">H5</text>
<text x="87.8" y="181.5">H6</text>
<text x="87.8" y="184.1">H7</text>
<text x="146.2" y="184.1">8</text>
<text x="177.9" y="184.1">6</text>
<text x="87.8" y="186.6">H8</text>
<text x="177.9" y="186.6">1</text>
<text x="177.9" y="191.7">2</text>
<text x="177.9" y="189.1">5</text>
<text x="200.2" y="188.4">1</text>
<text x="207.8" y="188.4">2</text>
<text x="146.2" y="196.8">4</text>
<text x="177.9" y="194.2">3</text>
<text x="177.9" y="196.8">7</text>
<text x="218.6" y="226">1</text>
<text x="227.5" y="226">2</text>
<text x="218.6" y="228.5">3</text>
<text x="218.6" y="231.1">5</text>
<text x="218.6" y="233.6">7</text>
<text x="227.5" y="228.5">4</text>
<text x="227.5" y="231.1">6</text>
<text x="227.5" y="233.6">8</text>
<text x="89" y="238.7">D5</text>
<text x="218.6" y="236.1">9</text>
<text x="227" y="236.1">10</text>
<text x="89" y="251.4">D6</text>
<text x="215.4" y="262.8">7</text>
<text x="89" y="264.1">G4</text>
<text x="215.4" y="267.9">5</text>
<text x="215.4" y="265.3">6</text>
<text x="215.4" y="275.5">2</text>
<text x="215.4" y="273">3</text>
<text x="89" y="276.8">C4</text>
<text x="215.4" y="278">1</text>
<text x="89" y="289.5">C5</text>
<text x="89" y="292">C6</text>
<text x="89.1" y="304.7">F3</text>
<text x="89.1" y="317.4">F4</text>
<text x="89" y="332.7">D4</text>
<text x="89.1" y="330.1">E6</text>
</g>
<g font-size="1.8" fill="#0f0f0f">
<text x="91.4" y="82.4">CLK-</text>
<text x="91.4" y="79.8">CLK+</text>
<text x="188" y="83.6">~{CS}_{Flash}</text>
<text x="188" y="81.1">TDI</text>
<text x="91.4" y="84.9">D0+</text>
<text x="91.4" y="87.4">D0-</text>
<text x="188" y="86.2">DO_{Flash}/TCK</text>
<text x="188" y="91.3">SCLK_{Flash}/TDO</text>
<text x="188" y="93.8">DI_{Flash}/TMS</text>
<text x="200.7" y="124.3">LED</text>
<text x="200.7" y="137">CLK</text>
<text x="101.6" y="168.7">SCLK</text>
<text x="101.6" y="173.8">MOSI</text>
<text x="101.6" y="171.3">~{CS}</text>
<text x="102.9" y="184">MISO</text>
<text x="180.3" y="184">SCLK_{Flash}/TDO</text>
<text x="180.3" y="191.6">DO_{Flash}/TCK</text>
<text x="180.3" y="189.1">DI_{Flash}/TMS</text>
<text x="214.6" y="186.5">~{CS}_{Flash}</text>
<text x="203.4" y="225.9">DO_{Flash}/TCK</text>
<text x="201.1" y="228.4">SCLK_{Flash}/TDO</text>
<text x="204.2" y="231">DI_{Flash}/TMS</text>
<text x="229.9" y="231">~{CS}_{Flash}</text>
<text x="214.3" y="236">TDI</text>
<text x="200.9" y="262.7">DO_{Flash}/TCK</text>
<text x="198.6" y="267.8">SCLK_{Flash}/TDO</text>
<text x="201.7" y="265.3">DI_{Flash}/TMS</text>
<text x="211.8" y="270.3">TDI 4</text>
</g>
<g font-size="1.8" fill="#000084">
<text x="108.1" y="78.3">{CSI-2}</text>
<text x="114.5" y="167.2">{SPI}</text>
</g>
<g font-size="1.8" fill="#725600">
<text x="189.4" y="130.3">GPIO2_{Ser}</text>
<text x="189.4" y="127.8">GPIO0_{Ser}</text>
<text x="189.4" y="132.9">GPIO1_{Ser}</text>
<text x="189.4" y="135.4">SCL_{Ser}</text>
<text x="189.4" y="140.5">GPIO3_{Ser}</text>
<text x="189.4" y="143">PDB_{Ser}</text>
<text x="189.4" y="148.1">SDA_{Ser}</text>
<text x="189.4" y="145.6">CLK_{Ser}</text>
<text x="92.9" y="162.1">SCL_{BNO}</text>
<text x="92.9" y="167.2">SDA_{BNO}</text>
<text x="92.9" y="177.3">Env_{0}</text>
<text x="92.9" y="179.9">Data_{1}</text>
<text x="92.9" y="182.4">Env_{1}</text>
<text x="92.9" y="187.5">Data_{0}</text>
</g>
<g font-size="1.8" fill="#840084">
<text x="129.8" y="259.9">10V</text>
<text x="129.8" y="272.6">10V</text>
<text x="129.8" y="285.3">10V</text>
<text x="129.8" y="298">10V</text>
<text x="129.8" y="313.2">10V</text>
<text x="129.8" y="325.9">10V</text>
<text x="129.8" y="338.6">10V</text>
</g>
</svg>
